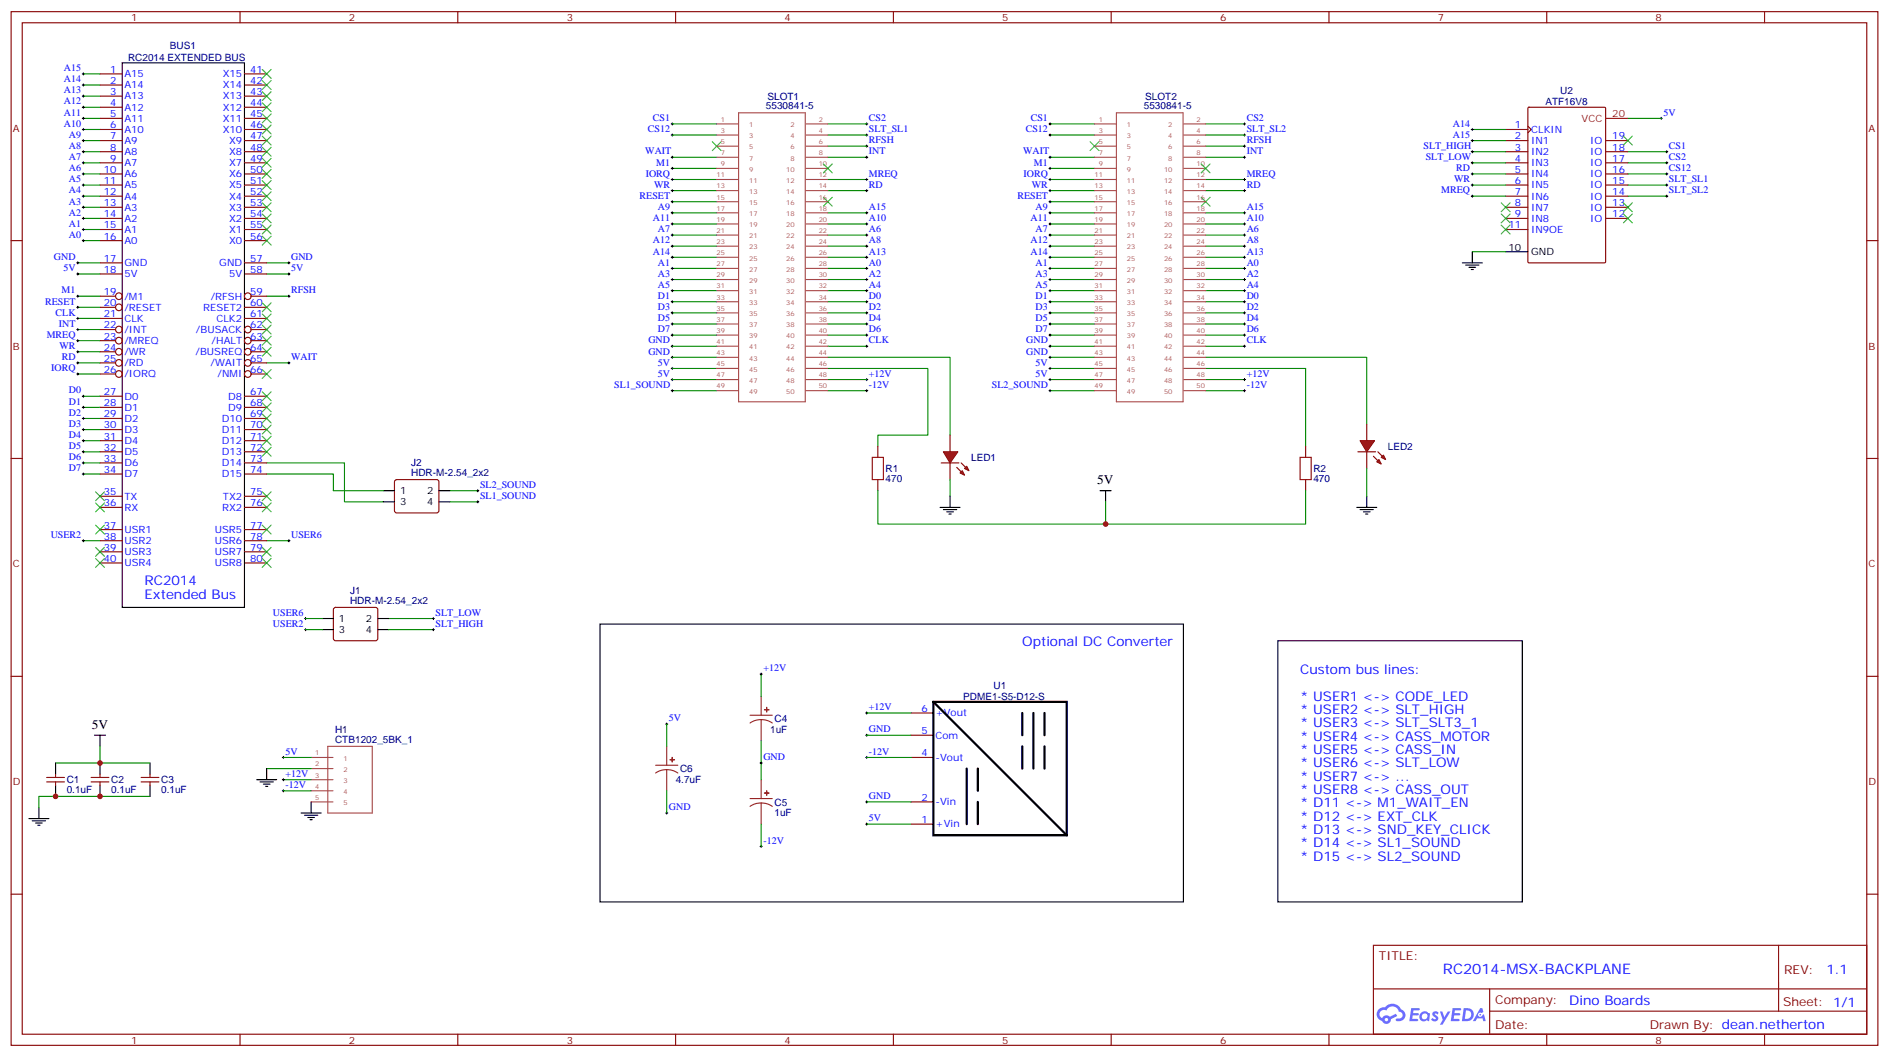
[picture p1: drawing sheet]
<svg xmlns="http://www.w3.org/2000/svg" width="600mm" height="335mm" viewBox="0 0 600 335" stroke-linecap="round" stroke-linejoin="round" font-family="sans-serif">
<g fill="none" stroke="#870000" stroke-width=".35">
<path d="M3.5 3.7h592.7v328.1h-592.7zM7.1 7.2h585.6v321.1h-585.6zM76.2 3.7v3.5M145.3 3.7v3.5M214.5 3.7v3.5M283.6 3.7v3.5M352.8 3.7v3.5M421.9 3.7v3.5M491.1 3.7v3.5M560.2 3.7v3.5M3.5 76.4h3.6M592.7 76.4h3.5"/>
<path d="M3.5 145.5h3.6M592.7 145.5h3.5M3.5 214.7h3.6M592.7 214.7h3.5M3.5 283.8h3.6M592.7 283.8h3.5M436 300h156.7v28.3h-156.7zM436.1 313.9h156.4M472.9 313.9v14.1M564.7 300.1v20.8M76.2 328.3v3.5M145.3 328.3v3.5"/>
<path d="M214.5 328.3v3.5M283.6 328.3v3.5M352.8 328.3v3.5M421.9 328.3v3.5M472.9 320.9h119.6M491.1 328.3v3.5M560.2 328.3v3.5"/>
</g>
<g fill="#5487ff">
<path d="M455 321.2a1.22 1.22 0 0 1 1.7 .3l-.3 .6a.47 .47 0 0 0-.4-.4 .47 .47 0 0 0-.5 .1l.2 .3a1.14 1.14 0 0 1 .7 1.7 1.14 1.14 0 0 1-1.9 0l-.2-.2 .5-.5 .7 .4a.29 .29 0 0 0 .4-.3 .29 .29 0 0 0-.3-.3 1.04 1.04 0 0 1-.6-1.7z"/>
<path d="M448 320h2.4l.3 .1-.1 .6h-1.8l-.2 .9h1.6l.3 .3-.4 .4h-1.6l-.1 1.1h1.7l.2 .4-.2 .3h-2.7z"/>
<path d="M461.2 320l2.7 .2-.2 .5h-1.8l-.1 .9h1.5l.3 .3-.4 .4h-1.5l-.2 1.1h1.7l.2 .4-.2 .3h-2.6z"/>
<path d="M469.9 320h.7l.3 1.2-.6 .3a.69 .69 0 0 0-1 .3 .69 .69 0 0 0 .5 1 .69 .69 0 0 0 .8-.6l.5-.3 .6 2.2h-.8l-.2-.9h-1.7l-.5 .9h-.9z"/>
<path d="M457.1 321h.8l.6 1.9 1.1-1.9h.9l-2.5 4.2h-.9l.9-1.5z"/>
<path d="M464.7 320l-.6 4.1h1.4a2.11 2.11 0 0 0 2.4-2.1 2.11 2.11 0 0 0-2.5-2zM465.4 320.7a1.43 1.43 0 0 1 1.7 1.6 1.43 1.43 0 0 1-2.1 1.1z"/>
<path d="M451 321.6a1.54 1.54 0 0 0-.1 2.1 1.54 1.54 0 0 0 2.2 .2l.6 .2 .3-2.3-.6-.3a1.49 1.49 0 0 0-2.4 .1zM451.3 322.6a.95 .95 0 0 1 1.9 0 .95 .95 0 0 1-1.9 0z"/>
<path d="M437.7 320.3a2.18 2.18 0 0 0 1.1 3.8 1.44 1.44 0 0 0 1.6 .9 1.44 1.44 0 0 0 1.2-1.5l2-1-.4-.7-2 .9a1.47 1.47 0 0 0-2.4 .5 1.39 1.39 0 0 1-.6-2 1.39 1.39 0 0 1 2-.5 2.12 2.12 0 0 1 2.1-1.3 2.12 2.12 0 0 1 1.9 1.7 1.14 1.14 0 0 1 1.1 1.5 1.14 1.14 0 0 1-1.7 .7 .43 .43 0 0 0-.5 .3 .43 .43 0 0 0 .4 .5 1.98 1.98 0 0 0 2.6-1.2 1.98 1.98 0 0 0-1.3-2.5 3.1 3.1 0 0 0-5.2-.7l-.9 .1zM439.6 323.6a.55 .55 0 0 1 1.1 0 .55 .55 0 0 1-1.1 0z"/>
<circle cx="470" cy="322.1" r=".26"/>
</g>
<g fill="none" stroke="#008700" stroke-width=".35">
<path d="M26.5 37.6h5.2M26.5 34h5.2M26.5 30.5h5.2M26.5 27h5.2M26.5 23.5h5.2M213.4 39.3h14.1M262.8 39.3h12.4M333.4 39.3h14.1M382.8 39.3h12.3M516.8 37.6h10.6M26.5 58.7h5.2M26.5 55.2h5.2"/>
<path d="M26.5 51.7h5.2M26.5 48.2h5.2M26.5 44.6h5.2M26.5 41.1h5.2M213.4 57h14.1M213.4 53.4h14.1M213.4 49.9h14.1M213.4 42.9h14.1M262.8 57h12.4M262.8 49.9h12.4M262.8 42.9h12.4M262.8 46.4h12.4"/>
<path d="M333.4 57h14.1M333.4 53.4h14.1M333.4 49.9h14.1M333.4 42.9h14.1M382.8 57h12.3M382.8 49.9h12.3M382.8 42.9h12.3M382.8 46.4h12.3M467.4 58.7h10.6M467.4 55.2h10.6M467.4 51.7h10.6M467.4 44.6h10.6"/>
<path d="M516.8 58.7h12.4M516.8 55.2h12.4M516.8 51.7h12.4M516.8 48.2h12.4M26.5 76.4h5.2M26.5 72.8h5.2M26.5 69.3h5.2M26.5 65.8h5.2M26.5 62.3h5.2M213.4 78.1h14.1M213.4 74.6h14.1M213.4 71.1h14.1"/>
<path d="M213.4 67.6h14.1M213.4 64h14.1M213.4 60.5h14.1M262.8 78.1h12.4M262.8 74.6h12.4M262.8 71.1h12.4M262.8 67.6h12.4M262.8 60.5h12.4M333.4 78.1h14.1M333.4 74.6h14.1M333.4 71.1h14.1M333.4 67.6h14.1"/>
<path d="M333.4 64h14.1M333.4 60.5h14.1M382.8 78.1h12.3M382.8 74.6h12.3M382.8 71.1h12.3M382.8 67.6h12.3M382.8 60.5h12.3M467.4 62.3h10.6M467.4 79.9h10.6M516.8 62.3h12.4M24.7 94h7M24.7 87h7"/>
<path d="M24.7 83.4h7M24.7 97.5h7M84.7 94h7M84.7 87h7M84.7 83.4h7M213.4 99.3h14.1M213.4 95.8h14.1M213.4 92.3h14.1M213.4 88.7h14.1M213.4 85.2h14.1M213.4 81.7h14.1M262.8 99.3h12.4"/>
<path d="M262.8 95.8h12.4M262.8 92.3h12.4M262.8 88.7h12.4M262.8 85.2h12.4M262.8 81.7h12.4M333.4 99.3h14.1M333.4 95.8h14.1M333.4 92.3h14.1M333.4 88.7h14.1M333.4 85.2h14.1M333.4 81.7h14.1M382.8 99.3h12.3"/>
<path d="M382.8 95.8h12.3M382.8 92.3h12.3M382.8 88.7h12.3M382.8 85.2h12.3M382.8 81.7h12.3M24.7 115.2h7M24.7 118.7h7M24.7 111.7h7M24.7 108.1h7M24.7 104.6h7M24.7 101.1h7M84.7 115.2h7"/>
<path d="M213.4 113.4h14.1M213.4 116.9h14.1M213.4 109.9h14.1M213.4 106.4h14.1M213.4 102.8h14.1M262.8 113.4h38.8v24.7M262.8 116.9h31.8v21.2h-15.9v3.5M262.8 109.9h12.4M262.8 106.4h12.4M262.8 102.8h12.4M333.4 113.4h14.1M333.4 116.9h14.1"/>
<path d="M333.4 109.9h14.1M333.4 106.4h14.1M333.4 102.8h14.1M382.8 116.9h31.7v24.7M382.8 113.4h51.1v21.2M382.8 109.9h12.3M382.8 106.4h12.3M382.8 102.8h12.3M26.5 139.9h5.2M26.5 136.3h5.2M26.5 132.8h5.2M26.5 129.3h5.2"/>
<path d="M26.5 125.8h5.2M213.4 124h14.1M213.4 120.5h14.1M262.8 124h12.4M262.8 120.5h12.4M333.4 124h14.1M333.4 120.5h14.1M382.8 124h12.3M382.8 120.5h12.3M26.5 150.5h5.2M26.5 146.9h5.2M26.5 143.4h5.2"/>
<path d="M84.7 150.5h21.1v5.3M84.7 146.9h24.7v12.4h12.3M26.5 171.6h5.2M84.7 171.6h7M31.7 236.9v5.3h-14.1M275.2 233.4h14.1M275.2 226.3h14.1M31.7 242.2h15.9M47.6 252.8h-35.3v3.5M84.7 243.9h14.1M90 240.4h8.8M90 247.5h8.8"/>
<path d="M90 251h8.8M275.2 240.4h14.1M275.2 254.5h14.1M275.2 261.6h14.1"/>
</g>
<g fill="none" stroke="#000" stroke-width=".32">
<path d="M26.1 23.5h.7M26.1 27h.7M26.1 30.5h.7M26.1 34h.7M26.1 37.6h.7M26.5 23.1v.7M26.5 26.6v.7M26.5 30.2v.7M26.5 33.7v.7M26.5 37.2v.7M213.1 39.3h.7M213.4 39v.7"/>
<path d="M274.8 39.3h.7M275.2 39v.7M333 39.3h.7M333.4 39v.7M394.8 39.3h.7M395.1 39v.7M527 37.6h.8M527.4 37.2v.7M26.1 41.1h.7M26.1 44.6h.7M26.1 48.2h.7M26.1 51.7h.7"/>
<path d="M26.1 55.2h.7M26.1 58.7h.7M26.5 40.7v.8M26.5 44.3v.7M26.5 47.8v.7M26.5 51.3v.7M26.5 54.9v.7M26.5 58.4v.7M213.1 42.9h.7M213.1 57h.7M213.1 53.4h.7M213.1 49.9h.7"/>
<path d="M213.4 42.5v.7M213.4 49.6v.7M213.4 53.1v.7M213.4 56.6v.7M274.8 42.9h.7M274.8 46.4h.7M274.8 57h.7M274.8 49.9h.7M275.2 42.5v.7M275.2 46v.7M275.2 49.6v.7M275.2 56.6v.7"/>
<path d="M333 42.9h.7M333 57h.7M333 53.4h.7M333 49.9h.7M333.4 42.5v.7M333.4 49.6v.7M333.4 53.1v.7M333.4 56.6v.7M394.8 42.9h.7M394.8 46.4h.7M394.8 57h.7M394.8 49.9h.7"/>
<path d="M395.1 42.5v.7M395.1 46v.7M395.1 49.6v.7M395.1 56.6v.7M26.1 62.3h.7M26.1 65.8h.7M26.1 69.3h.7M26.1 72.8h.7M26.1 76.4h.7M26.5 61.9v.7M26.5 65.4v.7M26.5 69v.7"/>
<path d="M26.5 72.5v.7M26.5 76v.7M213.1 78.1h.7M213.1 74.6h.7M213.1 71.1h.7M213.1 67.6h.7M213.1 60.5h.7M213.1 64h.7M213.4 60.1v.8M213.4 63.7v.7M213.4 67.2v.7M213.4 70.7v.7"/>
<path d="M213.4 74.3v.7M213.4 77.8v.7M274.8 78.1h.7M274.8 74.6h.7M274.8 71.1h.7M274.8 67.6h.7M274.8 60.5h.7M275.2 60.1v.8M275.2 67.2v.7M275.2 70.7v.7M275.2 74.3v.7M275.2 77.8v.7"/>
<path d="M333 78.1h.7M333 74.6h.7M333 71.1h.7M333 67.6h.7M333 60.5h.7M333 64h.7M333.4 60.1v.8M333.4 63.7v.7M333.4 67.2v.7M333.4 70.7v.7M333.4 74.3v.7M333.4 77.8v.7"/>
<path d="M394.8 78.1h.7M394.8 74.6h.7M394.8 71.1h.7M394.8 67.6h.7M394.8 60.5h.7M395.1 60.1v.8M395.1 67.2v.7M395.1 70.7v.7M395.1 74.3v.7M395.1 77.8v.7M24.3 94h.7M24.3 87h.7"/>
<path d="M24.3 83.4h.7M24.3 97.5h.7M24.7 83.1v.7M24.7 86.6v.7M24.7 93.7v.7M24.7 97.2v.7M91.4 94h.7M91.4 87h.7M91.4 83.4h.7M91.7 83.1v.7M91.7 86.6v.7M91.7 93.7v.7"/>
<path d="M213.1 99.3h.7M213.1 95.8h.7M213.1 92.3h.7M213.1 88.7h.7M213.1 85.2h.7M213.1 81.7h.7M213.4 81.3v.7M213.4 84.8v.7M213.4 88.4v.7M213.4 91.9v.7M213.4 95.4v.7M213.4 99v.7"/>
<path d="M274.8 99.3h.7M274.8 95.8h.7M274.8 92.3h.7M274.8 88.7h.7M274.8 85.2h.7M274.8 81.7h.7M275.2 81.3v.7M275.2 84.8v.7M275.2 88.4v.7M275.2 91.9v.7M275.2 95.4v.7M275.2 99v.7"/>
<path d="M333 99.3h.7M333 95.8h.7M333 92.3h.7M333 88.7h.7M333 85.2h.7M333 81.7h.7M333.4 81.3v.7M333.4 84.8v.7M333.4 88.4v.7M333.4 91.9v.7M333.4 95.4v.7M333.4 99v.7"/>
<path d="M394.8 99.3h.7M394.8 95.8h.7M394.8 92.3h.7M394.8 88.7h.7M394.8 85.2h.7M394.8 81.7h.7M395.1 81.3v.7M395.1 84.8v.7M395.1 88.4v.7M395.1 91.9v.7M395.1 95.4v.7M395.1 99v.7"/>
<path d="M24.3 115.2h.7M24.3 118.7h.7M24.3 111.7h.7M24.3 108.1h.7M24.3 104.6h.7M24.3 101.1h.7M24.7 100.7v.7M24.7 104.2v.8M24.7 107.8v.7M24.7 111.3v.7M24.7 114.8v.7M24.7 118.4v.7"/>
<path d="M91.4 115.2h.7M91.7 114.8v.7M213.1 109.9h.7M213.1 116.9h.7M213.1 113.4h.7M213.1 106.4h.7M213.1 102.8h.7M213.4 102.5v.7M213.4 106v.7M213.4 109.5v.7M213.4 113.1v.7M213.4 116.6v.7"/>
<path d="M274.8 109.9h.7M274.8 106.4h.7M274.8 102.8h.7M275.2 102.5v.7M275.2 106v.7M275.2 109.5v.7M333 109.9h.7M333 116.9h.7M333 113.4h.7M333 106.4h.7M333 102.8h.7M333.4 102.5v.7"/>
<path d="M333.4 106v.7M333.4 109.5v.7M333.4 113.1v.7M333.4 116.6v.7M394.8 109.9h.7M394.8 106.4h.7M394.8 102.8h.7M395.1 102.5v.7M395.1 106v.7M395.1 109.5v.7M26.1 139.9h.7M26.1 136.3h.7"/>
<path d="M26.1 132.8h.7M26.1 129.3h.7M26.1 125.8h.7M26.5 125.4v.7M26.5 128.9v.7M26.5 132.5v.7M26.5 136v.7M26.5 139.5v.7M213.1 120.5h.7M213.4 120.1v.7M274.8 120.5h.7M275.2 120.1v.7"/>
<path d="M333 120.5h.7M333.4 120.1v.7M394.8 120.5h.7M395.1 120.1v.7M26.1 150.5h.7M26.1 146.9h.7M26.1 143.4h.7M26.5 143.1v.7M26.5 146.6v.7M26.5 150.1v.7M26.1 171.6h.7M26.5 171.3v.7"/>
<path d="M91.4 171.6h.7M91.7 171.3v.7M274.8 233.4h.7M274.8 226.3h.7M275.2 226v.7M275.2 233v.7M89.6 240.4h.7M89.6 251h.7M89.6 247.5h.7M90 240.1v.7M90 247.1v.7M90 250.6v.8"/>
<path d="M274.8 240.4h.7M274.8 254.5h.7M275.2 240.1v.7M275.2 254.2v.7M274.8 261.6h.7M275.2 261.2v.7"/>
</g>
<g fill="none" stroke="#000" stroke-width=".35">
<path d="M38.8 19.9h38.8v172.9h-38.8zM467.4 79.9v3.5M478 79.9h7.1M464.3 83.4h6.3M465.3 84.1h4.2M466.4 84.8h2.1M467.1 85.5h.7M405.7 203.4h77.6v82.9h-77.6zM30 233.4h3.5M31.7 233.4v3.5M9.2 259.8h6.3M12.3 256.3v3.5"/>
<path d="M17.6 242.2v3.5M17.6 249.2v3.6M31.7 242.2v3.5M31.7 249.2v3.6M47.6 242.2v3.5M47.6 249.2v3.6M81.5 247.5h6.3M82.5 248.2h4.3M83.6 248.9h2.1M84.3 249.6h.7M84.7 243.9v3.6M95.6 258.1h6.4"/>
<path d="M96.7 258.8h4.2M97.7 259.5h2.1M98.8 254.5v3.6M10.2 260.5h4.3M11.3 261.2h2.1M12 261.9h.7M98.4 260.2h.7"/>
</g>
<g fill="none" stroke="#3c3" stroke-width=".35">
<path d="M83.3 39.7l2.8 2.8M83.3 36.2l2.8 2.8M83.3 32.6l2.8 2.9M83.3 29.1l2.8 2.8M83.3 25.6l2.8 2.8M83.3 22l2.8 2.9M86.1 39.7l-2.8 2.8M86.1 36.2l-2.8 2.8M86.1 32.6l-2.8 2.9M86.1 29.1l-2.8 2.8M86.1 25.6l-2.8 2.8M86.1 22l-2.8 2.9"/>
<path d="M83.3 57.3l2.8 2.8M83.3 53.8l2.8 2.8M83.3 50.3l2.8 2.8M83.3 46.7l2.8 2.9M83.3 43.2l2.8 2.8M86.1 57.3l-2.8 2.8M86.1 53.8l-2.8 2.8M86.1 50.3l-2.8 2.8M86.1 46.7l-2.8 2.9M86.1 43.2l-2.8 2.8M226.1 45l2.9 2.8M229 45l-2.9 2.8"/>
<path d="M346.1 45l2.8 2.8M348.9 45l-2.8 2.8M83.3 75l2.8 2.8M83.3 71.4l2.8 2.9M83.3 67.9l2.8 2.8M83.3 64.4l2.8 2.8M83.3 60.9l2.8 2.8M86.1 75l-2.8 2.8M86.1 71.4l-2.8 2.9M86.1 67.9l-2.8 2.8M86.1 64.4l-2.8 2.8M86.1 60.9l-2.8 2.8"/>
<path d="M261.4 62.6l2.8 2.8M264.2 62.6l-2.8 2.8M381.4 62.6l2.8 2.8M384.2 62.6l-2.8 2.8M83.3 99.7l2.8 2.8M83.3 96.1l2.8 2.9M86.1 99.7l-2.8 2.8M86.1 96.1l-2.8 2.9M83.3 110.2l2.8 2.9M83.3 103.2l2.8 2.8M83.3 106.7l2.8 2.8M83.3 117.3l2.8 2.8"/>
<path d="M86.1 103.2l-2.8 2.8M86.1 110.2l-2.8 2.9M86.1 106.7l-2.8 2.8M86.1 117.3l-2.8 2.8M83.3 138.5l2.8 2.8M83.3 134.9l2.8 2.9M83.3 131.4l2.8 2.8M83.3 127.9l2.8 2.8M83.3 124.4l2.8 2.8M86.1 138.5l-2.8 2.8M86.1 134.9l-2.8 2.9M86.1 131.4l-2.8 2.8"/>
<path d="M86.1 127.9l-2.8 2.8M86.1 124.4l-2.8 2.8M30.3 159.6l2.9 2.9M30.3 156.1l2.9 2.8M33.2 159.6l-2.9 2.9M33.2 156.1l-2.9 2.8M83.3 156.1l2.8 2.8M83.3 159.6l2.8 2.9M83.3 142l2.8 2.8M86.1 156.1l-2.8 2.8M86.1 159.6l-2.8 2.9M86.1 142l-2.8 2.8"/>
<path d="M30.3 166.7l2.9 2.8M30.3 173.7l2.9 2.9M30.3 177.3l2.9 2.8M33.2 166.7l-2.9 2.8M33.2 173.7l-2.9 2.9M33.2 177.3l-2.9 2.8M83.3 177.3l2.8 2.8M83.3 173.7l2.8 2.9M83.3 166.7l2.8 2.8M86.1 177.3l-2.8 2.8M86.1 173.7l-2.8 2.9M86.1 166.7l-2.8 2.8"/>
</g>
<g fill="none" stroke="#870000" stroke-width=".35">
<path d="M31.7 23.5h7.1M31.7 27h7.1M31.7 30.5h7.1M31.7 34h7.1M31.7 37.6h7.1M77.6 23.5h7.1M77.6 27h7.1M77.6 30.5h7.1M77.6 34h7.1M77.6 37.6h7.1M485.1 34.2l.3-.2h24l.3 .2 .1 48.9-.2 .3h-24.2l-.3-.2zM31.7 41.1h7.1"/>
<path d="M31.7 44.6h7.1M31.7 48.2h7.1M31.7 51.7h7.1M31.7 55.2h7.1M31.7 58.7h7.1M77.6 41.1h7.1M77.6 44.6h7.1M77.6 48.2h7.1M77.6 51.7h7.1M77.6 55.2h7.1M77.6 58.7h7.1M478 41.1h7.1"/>
<path d="M478 44.6h7.1M478 48.2h7.1M478 51.7h7.1M478 55.2h7.1M478 58.7h7.1M485.1 40l1 1.1-1 1.1M509.8 44.6h7M509.8 48.2h7M509.8 51.7h7M509.8 55.2h7M509.8 58.7h7M31.7 62.3h7.1"/>
<path d="M31.7 65.8h7.1M31.7 69.3h7.1M31.7 72.8h7.1M31.7 76.4h7.1M77.6 62.3h7.1M77.6 65.8h7.1M77.6 69.3h7.1M77.6 72.8h7.1M77.6 76.4h7.1M478 62.3h7.1M478 65.8h7.1M478 69.3h7.1"/>
<path d="M478 72.8h7.1M509.8 62.3h7M509.8 65.8h7M509.8 69.3h7M31.7 83.4h7.1M31.7 87h7.1M31.7 94h5M31.7 97.5h5M77.6 83.4h7.1M77.6 87h7.1M77.6 97.5h7.1M79.7 94h5"/>
<path d="M31.7 101.1h7.1M31.7 104.6h5M31.7 108.1h5M31.7 111.7h5M31.7 115.2h5M31.7 118.7h5M77.6 101.1h7.1M79.7 104.6h5M79.7 108.1h5M79.7 111.7h5M79.7 115.2h5M79.7 118.7h5"/>
<path d="M31.7 125.8h7.1M31.7 129.3h7.1M31.7 132.8h7.1M31.7 136.3h7.1M31.7 139.9h7.1M77.6 125.8h7.1M77.6 129.3h7.1M77.6 132.8h7.1M77.6 136.3h7.1M77.6 139.9h7.1M31.7 143.4h7.1M31.7 146.9h7.1"/>
<path d="M31.7 150.5h7.1M31.7 157.5h7.1M77.6 143.4h7.1M77.6 146.9h7.1M77.6 150.5h7.1M77.6 157.5h7.1M414.5 141.6v3.6M414.5 152.2v3.6M31.7 161h7.1M31.7 168.1h7.1M31.7 171.6h7.1M31.7 175.2h7.1"/>
<path d="M31.7 178.7h7.1M77.6 161h7.1M77.6 168.1h7.1M77.6 171.6h7.1M77.6 175.2h7.1M77.6 178.7h7.1M289.3 233.4h7M289.3 226.3h7M14.8 248.2h5.7M14.8 246.8h5.7M17.6 245.7v1.1M17.6 248.2v1"/>
<path d="M28.9 248.2h5.7M28.9 246.8h5.7M31.7 245.7v1.1M31.7 248.2v1M44.8 248.2h5.6M44.8 246.8h5.6M47.6 245.7v1.1M47.6 248.2v1M289.3 254.5h7M289.3 240.4h7M289.3 261.6h7"/>
<circle cx="37.7" cy="97.5" r="1.06"/>
<circle cx="37.7" cy="94" r="1.06"/>
<circle cx="78.7" cy="94" r="1.06"/>
<circle cx="37.7" cy="104.6" r="1.06"/>
<circle cx="37.7" cy="108.1" r="1.06"/>
<circle cx="37.7" cy="115.2" r="1.06"/>
<circle cx="37.7" cy="118.7" r="1.06"/>
<circle cx="37.7" cy="111.7" r="1.06"/>
<circle cx="78.7" cy="108.1" r="1.06"/>
<circle cx="78.7" cy="115.2" r="1.06"/>
<circle cx="78.7" cy="111.7" r="1.06"/>
<circle cx="78.7" cy="104.6" r="1.06"/>
<circle cx="78.7" cy="118.7" r="1.06"/>
</g>
<path d="M509.8 37.6h7" fill="none" stroke="#f00" stroke-width=".35"/>
<g fill="none" stroke="#a64a4a" stroke-width=".35">
<path d="M227.5 39.3h7M234.5 35.8h21.2v91.7h-21.2zM255.9 39.3h6.9M347.5 39.3h6.9M354.4 35.8h21.2v91.7h-21.2zM375.8 39.3h7M227.5 42.9h7M227.5 46.4h7M227.5 49.9h7M227.5 53.4h7M227.5 57h7M255.9 42.9h6.9"/>
<path d="M255.9 46.4h6.9M255.9 49.9h6.9M255.9 53.4h6.9M255.9 57h6.9M347.5 42.9h6.9M347.5 46.4h6.9M347.5 49.9h6.9M347.5 53.4h6.9M347.5 57h6.9M375.8 42.9h7M375.8 46.4h7M375.8 49.9h7"/>
<path d="M375.8 53.4h7M375.8 57h7M227.5 60.5h7M227.5 64h7M227.5 67.6h7M227.5 71.1h7M227.5 74.6h7M227.5 78.1h7M255.9 60.5h6.9M255.9 64h6.9M255.9 67.6h6.9M255.9 71.1h6.9"/>
<path d="M255.9 74.6h6.9M255.9 78.1h6.9M347.5 60.5h6.9M347.5 64h6.9M347.5 67.6h6.9M347.5 71.1h6.9M347.5 74.6h6.9M347.5 78.1h6.9M375.8 60.5h7M375.8 64h7M375.8 67.6h7M375.8 71.1h7"/>
<path d="M375.8 74.6h7M375.8 78.1h7M227.5 81.7h7M227.5 85.2h7M227.5 88.7h7M227.5 92.3h7M227.5 95.8h7M227.5 99.3h7M255.9 81.7h6.9M255.9 85.2h6.9M255.9 88.7h6.9M255.9 92.3h6.9"/>
<path d="M255.9 95.8h6.9M255.9 99.3h6.9M347.5 81.7h6.9M347.5 85.2h6.9M347.5 88.7h6.9M347.5 92.3h6.9M347.5 95.8h6.9M347.5 99.3h6.9M375.8 81.7h7M375.8 85.2h7M375.8 88.7h7M375.8 92.3h7"/>
<path d="M375.8 95.8h7M375.8 99.3h7M227.5 102.8h7M227.5 106.4h7M227.5 109.9h7M227.5 113.4h7M227.5 116.9h7M255.9 102.8h6.9M255.9 106.4h6.9M255.9 109.9h6.9M255.9 113.4h6.9M255.9 116.9h6.9"/>
<path d="M347.5 102.8h6.9M347.5 106.4h6.9M347.5 109.9h6.9M347.5 113.4h6.9M347.5 116.9h6.9M375.8 102.8h7M375.8 106.4h7M375.8 109.9h7M375.8 113.4h7M375.8 116.9h7M227.5 120.5h7M227.5 124h7"/>
<path d="M255.9 120.5h6.9M255.9 124h6.9M347.5 120.5h6.9M347.5 124h6.9M375.8 120.5h7M375.8 124h7M104.1 236.9h14.1v21.2h-14.1zM98.8 240.4h6.9M98.8 243.9h6.9M98.8 247.5h6.9M98.8 251h6.9M98.8 254.5h6.9"/>
</g>
<path d="M296.3 222.8h42.4v42.3h-42.4zM296.3 222.8l42.4 42.3M324.6 226.3v7.1M324.6 236.9v7M328.1 226.3v17.6M331.6 226.3v7.1M331.6 236.9v7M306.9 243.9v17.7M310.4 243.9v7.1M310.4 254.5v7.1" fill="none" stroke="#000" stroke-width=".71"/>
<path d="M412.7 145.2h3.6v7h-3.6z" fill="none" stroke="#a10000" stroke-width=".35"/>
<g fill="#f00" stroke="#870000" stroke-width=".35">
<path d="M299.5 143.4h4.6l-2.5 3.5z"/>
<path d="M298.8 146.9h5.6z"/>
</g>
<g fill="#870000" stroke="#870000" stroke-width=".35">
<path d="M305.2 146.9l1.4 1.4z"/>
<path d="M303.7 148.3l1.5 1.5z"/>
</g>
<g fill="#f00" stroke="#870000" stroke-width=".35">
<path d="M306.9 148l.7 1.4-1.4-.7z"/>
<path d="M304.8 150.1l.7-.7 .7 1.4z"/>
</g>
<path d="M301.6 138.1v5.3M301.6 146.9v5.3" fill="none" stroke="#870000" stroke-width=".35"/>
<g fill="#f00" stroke="#870000" stroke-width=".35">
<path d="M431.8 139.9h4.6l-2.5 3.5z"/>
<path d="M431.1 143.4h5.6z"/>
</g>
<g fill="#870000" stroke="#870000" stroke-width=".35">
<path d="M437.4 143.4l1.5 1.4z"/>
<path d="M436 144.8l1.4 1.4z"/>
</g>
<g fill="#f00" stroke="#870000" stroke-width=".35">
<path d="M438.5 145.2l.7-.7 .7 1.4z"/>
<path d="M437.1 146.6l.7-.7 .7 1.4z"/>
</g>
<path d="M433.9 134.6v5.3M125.5 152.4l.4-.2h12.7l.5 .2 .2 .5v9.5l-.7 .4-12.9-.1-.5-.6v-9.2zM278.7 141.6v3.6M278.7 152.2v3.6M433.9 143.4v5.3M106.1 193l.4-.2h12.7l.5 .2 .2 .5v9.4l-.7 .5-12.9-.1-.5-.6v-9.2z" fill="none" stroke="#870000" stroke-width=".35"/>
<path d="M276.9 145.2h3.6v7h-3.6z" fill="none" stroke="#a10000" stroke-width=".35"/>
<g fill="none" stroke="#008700" stroke-width=".35">
<path d="M467.4 41.1h10.6M467.4 48.2h10.6M105.8 155.8h15.9M142.9 159.3h8.8M142.9 155.8h8.8M278.7 155.8v10.5h135.8v-10.5M301.6 152.2v5.3M351 159.3v7M433.9 148.7v8.8M97 196.3h5.3M97 199.8h5.3M123.5 196.3h14.1"/>
<path d="M123.5 199.8h14.1M241.7 214v7M211.7 229.8v7.1M241.7 235.1v12.4M211.7 251v7.1M241.7 261.6v7"/>
</g>
<g fill="none" stroke="#000" stroke-width=".35">
<path d="M121.7 155.8h3.5M121.7 159.3h3.5M139.3 155.8h3.6M139.3 159.3h3.6M301.6 157.5v3.5M349.2 155.8h3.6M351 155.8v3.5M433.9 157.5v3.5M298.4 161h6.4M299.5 161.7h4.2M300.6 162.5h2.1M301.3 163.2h.7"/>
<path d="M430.7 161h6.4M431.8 161.7h4.2M432.9 162.5h2.1M433.6 163.2h.7M102.3 196.3h3.5M102.3 199.8h3.5M119.9 196.3h3.6M119.9 199.8h3.6M190.5 198.1h185.2v88.2h-185.2z"/>
</g>
<g fill="none" stroke="#000" stroke-width=".32">
<path d="M467.1 41.1h.7M467.1 44.6h.7M467.1 48.2h.7M467.1 51.7h.7M467.1 55.2h.7M467.1 58.7h.7M467.4 40.7v.8M467.4 44.3v.7M467.4 47.8v.7M467.4 51.3v.7M467.4 54.9v.7M467.4 58.4v.7"/>
<path d="M528.8 48.2h.7M528.8 51.7h.7M528.8 55.2h.7M528.8 58.7h.7M529.2 47.8v.7M529.2 51.3v.7M529.2 54.9v.7M529.2 58.4v.7M467.1 62.3h.7M467.4 61.9v.7M528.8 62.3h.7M529.2 61.9v.7"/>
<path d="M213.1 124h.7M213.4 123.6v.8M274.8 124h.7M275.2 123.6v.8M333 124h.7M333.4 123.6v.8M394.8 124h.7M395.1 123.6v.8M151.3 159.3h.7M151.3 155.8h.7M151.7 155.4v.7M151.7 158.9v.7"/>
<path d="M96.7 199.8h.7M96.7 196.3h.7M97 196v.7M97 199.5v.7M137.2 199.8h.7M137.2 196.3h.7M137.6 196v.7M137.6 199.5v.7M241.3 214h.7M241.7 213.6v.7M211.3 229.8h.7M211.7 229.5v.7"/>
<path d="M211.3 258.1h.7M211.7 257.7v.7M241.3 242.2h.7M241.7 241.8v.7M241.3 268.6h.7M241.7 268.3v.7"/>
</g>
<g fill="none" stroke="#8c2424" stroke-width=".35">
<path d="M211.7 236.9v6M238.1 227h7.1M241.7 228.4l-1.9 .3-1.7 .8M241.7 228.4l1.8 .3 1.7 .8M241.7 221v6M241.7 228.4v6.7M208.1 242.9h7.1M211.7 244.3l-1.9 .2-1.7 .9M211.7 244.3l1.8 .2 1.7 .9M211.7 244.3v6.7M238.1 253.5h7.1M241.7 254.9l-1.9 .2-1.7 .8"/>
<path d="M241.7 254.9l1.8 .2 1.7 .8M241.7 247.5v6M241.7 254.9v6.7"/>
</g>
<g fill="#8c2424" stroke="#8c2424" stroke-width=".35">
<path d="M242.7 225.2l1.4 .1z"/>
<path d="M243.4 224.5v1.5z"/>
<path d="M242.7 251.7h1.4z"/>
<path d="M243.4 251v1.4z"/>
<path d="M212.7 241.1l1.4 .1z"/>
<path d="M213.4 240.4v1.4z"/>
</g>
<g fill="none" stroke="#3c3" stroke-width=".35">
<path d="M261.4 52l2.8 2.9M264.2 52l-2.8 2.9M381.4 52l2.8 2.9M384.2 52l-2.8 2.9M515.4 43.2l2.8 2.8M518.2 43.2l-2.8 2.8M476.6 71.4l2.8 2.9M476.6 64.4l2.8 2.8M476.6 67.9l2.8 2.8M479.4 71.4l-2.8 2.9M479.4 64.4l-2.8 2.8M479.4 67.9l-2.8 2.8"/>
<path d="M515.4 67.9l2.8 2.8M515.4 64.4l2.8 2.8M518.2 67.9l-2.8 2.8M518.2 64.4l-2.8 2.8"/>
</g>
<g fill="#c00">
<circle cx="17.6" cy="252.8" r=".88"/>
<circle cx="31.8" cy="252.8" r=".88"/>
<circle cx="31.8" cy="242.2" r=".88"/>
<circle cx="351" cy="166.3" r=".88"/>
</g>
<text font-size="4.6" fill="#00f" x="458.1" y="309.1">RC2014-MSX-BACKPLANE</text>
<g font-size="4.2">
<text x="348.4" y="153.6">5V</text>
<text x="29.1" y="231.2">5V</text>
</g>
<g font-size="4.2" fill="#00f">
<text x="45.9" y="185.7">RC2014</text>
<text x="45.9" y="190">Extended Bus</text>
<text x="324.6" y="205.1">Optional DC Converter</text>
<text x="412.7" y="214">Custom bus lines:</text>
<text x="412.7" y="222.4">* USER1 &lt;-&gt; CODE_LED</text>
<text x="412.7" y="226.7">* USER2 &lt;-&gt; SLT_HIGH</text>
<text x="412.7" y="230.9">* USER3 &lt;-&gt; SLT_SLT3_1</text>
<text x="412.7" y="235.1">* USER4 &lt;-&gt; CASS_MOTOR</text>
<text x="412.7" y="239.4">* USER5 &lt;-&gt; CASS_IN</text>
<text x="412.7" y="243.6">* USER6 &lt;-&gt; SLT_LOW</text>
<text x="412.7" y="247.8">* USER7 &lt;-&gt; ...</text>
<text x="412.7" y="252.1">* USER8 &lt;-&gt; CASS_OUT</text>
<text x="412.7" y="256.3">* D11 &lt;-&gt; M1_WAIT_EN</text>
<text x="412.7" y="260.5">* D12 &lt;-&gt; EXT_CLK</text>
<text x="412.7" y="264.8">* D13 &lt;-&gt; SND_KEY_CLICK</text>
<text x="412.7" y="269">* D14 &lt;-&gt; SL1_SOUND</text>
<text x="412.7" y="273.2">* D15 &lt;-&gt; SL2_SOUND</text>
<text x="579.8" y="309.3">1.1</text>
<text x="498.2" y="318.9">Dino Boards</text>
</g>
<g font-size="3.9" fill="#800">
<text x="437.8" y="304.6">TITLE:</text>
<text x="566.4" y="309.3">REV:</text>
<text x="474.7" y="318.8">Company:</text>
<text x="566.1" y="319.4">Sheet: 1/1</text>
<text x="474.7" y="326.5">Date:</text>
<text x="523.7" y="326.6">Drawn By: dean.netherton</text>
</g>
<g font-size="3.2" fill="#800">
<text x="41.6" y="6.7">1</text>
<text x="110.8" y="6.7">2</text>
<text x="179.9" y="6.7">3</text>
<text x="249.1" y="6.7">4</text>
<text x="318.2" y="6.7">5</text>
<text x="387.3" y="6.7">6</text>
<text x="456.5" y="6.7">7</text>
<text x="525.6" y="6.7">8</text>
<text x="4.1" y="41.8">A</text>
<text x="593.2" y="41.8">A</text>
<text x="4.1" y="110.9">B</text>
<text x="593.2" y="110.9">B</text>
<text x="4.1" y="180.1">C</text>
<text x="593.2" y="180.1">C</text>
<text x="4.1" y="249.2">D</text>
<text x="593.2" y="249.2">D</text>
<text x="41.6" y="331.3">1</text>
<text x="110.8" y="331.3">2</text>
<text x="179.9" y="331.3">3</text>
<text x="249.1" y="331.3">4</text>
<text x="318.2" y="331.3">5</text>
<text x="387.3" y="331.3">6</text>
<text x="456.5" y="331.3">7</text>
<text x="525.6" y="331.3">8</text>
</g>
<g font-size="3.2" fill="#000080">
<text x="53.9" y="15.7">BUS1</text>
<text x="40.7" y="19.3">RC2014 EXTENDED BUS</text>
<text x="495.3" y="29.8">U2</text>
<text x="243.2" y="34.7">5530841-5</text>
<text x="243.7" y="31.8">SLOT1</text>
<text x="363.1" y="34.7">5530841-5</text>
<text x="363.6" y="31.8">SLOT2</text>
<text x="490.6" y="33.4">ATF16V8</text>
<text x="440.6" y="142.8">LED2</text>
<text x="130.6" y="147.9">J2</text>
<text x="281.2" y="149.8">R1</text>
<text x="308.3" y="146.3">LED1</text>
<text x="417" y="149.8">R2</text>
<text x="130.6" y="151.2">HDR-M-2.54_2x2</text>
<text x="281.2" y="153">470</text>
<text x="417" y="153">470</text>
<text x="111.2" y="191.7">HDR-M-2.54_2x2</text>
<text x="111.2" y="188.5">J1</text>
<text x="315.4" y="218.6">U1</text>
<text x="305.8" y="222.1">PDME1-S5-D12-S</text>
<text x="106.4" y="232.7">H1</text>
<text x="244.5" y="232.8">1uF</text>
<text x="245.9" y="229.2">C4</text>
<text x="106.4" y="235.8">CTB1202_5BK_1</text>
<text x="215.9" y="245.1">C6</text>
<text x="21.2" y="251.8">0.1uF</text>
<text x="21.2" y="248.6">C1</text>
<text x="35.3" y="251.8">0.1uF</text>
<text x="35.3" y="248.6">C2</text>
<text x="51.2" y="251.8">0.1uF</text>
<text x="51.2" y="248.6">C3</text>
<text x="214.5" y="248.7">4.7uF</text>
<text x="245.9" y="255.7">C5</text>
<text x="245.9" y="258.9">1uF</text>
</g>
<g font-size="3.2" fill="#00f">
<text x="20.3" y="22.6">A15</text>
<text x="35" y="23.1">1</text>
<text x="79.4" y="23.1">41</text>
<text x="20.3" y="26.1">A14</text>
<text x="20.3" y="29.6">A13</text>
<text x="35" y="26.6">2</text>
<text x="39.5" y="24.5">A15</text>
<text x="39.5" y="28">A14</text>
<text x="70.7" y="24.5">X15</text>
<text x="70.7" y="28">X14</text>
<text x="79.4" y="26.6">42</text>
<text x="20.3" y="33.2">A12</text>
<text x="35" y="30.2">3</text>
<text x="35" y="33.7">4</text>
<text x="39.5" y="31.6">A13</text>
<text x="39.5" y="35.1">A12</text>
<text x="70.7" y="31.6">X13</text>
<text x="70.7" y="35.1">X12</text>
<text x="79.4" y="30.2">43</text>
<text x="79.4" y="33.7">44</text>
<text x="20.3" y="36.7">A11</text>
<text x="20.3" y="40.2">A10</text>
<text x="35" y="37.2">5</text>
<text x="35" y="40.7">6</text>
<text x="39.5" y="38.6">A11</text>
<text x="70.7" y="38.6">X11</text>
<text x="79.4" y="37.2">45</text>
<text x="79.4" y="40.7">46</text>
<text x="205.7" y="42">CS12</text>
<text x="207.3" y="38.5">CS1</text>
<text x="275.9" y="38.5">CS2</text>
<text x="275.9" y="42">SLT_SL1</text>
<text x="325.7" y="42">CS12</text>
<text x="327.2" y="38.5">CS1</text>
<text x="395.8" y="42">SLT_SL2</text>
<text x="395.8" y="38.5">CS2</text>
<text x="461.3" y="40.2">A14</text>
<text x="480.9" y="40.7">1</text>
<text x="528.1" y="36.7">5V</text>
<text x="21.9" y="43.7">A9</text>
<text x="21.9" y="47.3">A8</text>
<text x="35" y="44.3">7</text>
<text x="35" y="47.8">8</text>
<text x="39.5" y="42.2">A10</text>
<text x="39.5" y="45.7">A9</text>
<text x="70.7" y="42.2">X10</text>
<text x="72.7" y="45.7">X9</text>
<text x="79.4" y="44.3">47</text>
<text x="79.4" y="47.8">48</text>
<text x="275.9" y="45.5">RFSH</text>
<text x="395.8" y="45.5">RFSH</text>
<text x="451.9" y="47.3">SLT_HIGH</text>
<text x="461.3" y="43.7">A15</text>
<text x="480.9" y="44.3">2</text>
<text x="480.9" y="47.8">3</text>
<text x="486.1" y="42.2">CLKIN</text>
<text x="486.1" y="45.7">IN1</text>
<text x="504.9" y="45.7">IO</text>
<text x="511.9" y="47.8">18</text>
<text x="511.9" y="44.3">19</text>
<text x="529.9" y="47.3">CS1</text>
<text x="21.9" y="50.8">A7</text>
<text x="35" y="51.3">9</text>
<text x="39.5" y="49.2">A8</text>
<text x="39.5" y="52.7">A7</text>
<text x="72.7" y="49.2">X8</text>
<text x="72.7" y="52.7">X7</text>
<text x="79.4" y="51.3">49</text>
<text x="204.9" y="49">WAIT</text>
<text x="208.3" y="52.6">M1</text>
<text x="275.9" y="49">INT</text>
<text x="324.8" y="49">WAIT</text>
<text x="328.3" y="52.6">M1</text>
<text x="395.8" y="49">INT</text>
<text x="452.6" y="50.8">SLT_LOW</text>
<text x="480.9" y="51.3">4</text>
<text x="486.1" y="49.2">IN2</text>
<text x="486.1" y="52.7">IN3</text>
<text x="504.9" y="52.7">IO</text>
<text x="504.9" y="49.2">IO</text>
<text x="511.9" y="51.3">17</text>
<text x="529.9" y="50.8">CS2</text>
<text x="21.9" y="54.3">A6</text>
<text x="21.9" y="57.9">A5</text>
<text x="33" y="54.9">10</text>
<text x="33" y="58.4">11</text>
<text x="39.5" y="56.3">A6</text>
<text x="39.5" y="59.8">A5</text>
<text x="72.7" y="56.3">X6</text>
<text x="72.7" y="59.8">X5</text>
<text x="79.4" y="54.9">50</text>
<text x="79.4" y="58.4">51</text>
<text x="205" y="56.1">IORQ</text>
<text x="207.6" y="59.6">WR</text>
<text x="275.9" y="59.6">RD</text>
<text x="275.9" y="56.1">MREQ</text>
<text x="325" y="56.1">IORQ</text>
<text x="327.6" y="59.6">WR</text>
<text x="395.8" y="59.6">RD</text>
<text x="395.8" y="56.1">MREQ</text>
<text x="461.6" y="57.9">WR</text>
<text x="462.3" y="54.3">RD</text>
<text x="480.9" y="54.9">5</text>
<text x="480.9" y="58.4">6</text>
<text x="486.1" y="56.3">IN4</text>
<text x="486.1" y="59.8">IN5</text>
<text x="504.9" y="59.8">IO</text>
<text x="504.9" y="56.3">IO</text>
<text x="511.9" y="58.4">15</text>
<text x="511.9" y="54.9">16</text>
<text x="529.9" y="54.3">CS12</text>
<text x="529.9" y="57.9">SLT_SL1</text>
<text x="21.9" y="61.4">A4</text>
<text x="21.9" y="64.9">A3</text>
<text x="33" y="61.9">12</text>
<text x="33" y="65.4">13</text>
<text x="39.5" y="63.3">A4</text>
<text x="72.7" y="63.3">X4</text>
<text x="79.4" y="61.9">52</text>
<text x="79.4" y="65.4">53</text>
<text x="203.1" y="63.1">RESET</text>
<text x="323" y="63.1">RESET</text>
<text x="457.6" y="61.4">MREQ</text>
<text x="480.9" y="61.9">7</text>
<text x="480.9" y="65.4">8</text>
<text x="486.1" y="63.3">IN6</text>
<text x="504.9" y="63.3">IO</text>
<text x="511.9" y="65.4">13</text>
<text x="511.9" y="61.9">14</text>
<text x="529.9" y="61.4">SLT_SL2</text>
<text x="21.9" y="68.4">A2</text>
<text x="21.9" y="72">A1</text>
<text x="33" y="69">14</text>
<text x="39.5" y="66.9">A3</text>
<text x="39.5" y="70.4">A2</text>
<text x="72.7" y="66.9">X3</text>
<text x="72.7" y="70.4">X2</text>
<text x="79.4" y="69">54</text>
<text x="207.3" y="70.2">A11</text>
<text x="208.9" y="66.7">A9</text>
<text x="275.9" y="70.2">A10</text>
<text x="275.9" y="66.7">A15</text>
<text x="327.2" y="70.2">A11</text>
<text x="328.8" y="66.7">A9</text>
<text x="395.8" y="70.2">A10</text>
<text x="395.8" y="66.7">A15</text>
<text x="480.9" y="69">9</text>
<text x="486.1" y="66.9">IN7</text>
<text x="486.1" y="70.4">IN8</text>
<text x="504.9" y="70.4">IO</text>
<text x="504.9" y="66.9">IO</text>
<text x="511.9" y="69">12</text>
<text x="21.9" y="75.5">A0</text>
<text x="33" y="72.5">15</text>
<text x="33" y="76">16</text>
<text x="39.5" y="73.9">A1</text>
<text x="39.5" y="77.4">A0</text>
<text x="72.7" y="73.9">X1</text>
<text x="72.7" y="77.4">X0</text>
<text x="79.4" y="72.5">55</text>
<text x="79.4" y="76">56</text>
<text x="207.3" y="77.3">A12</text>
<text x="208.9" y="73.7">A7</text>
<text x="275.9" y="77.3">A8</text>
<text x="275.9" y="73.7">A6</text>
<text x="327.2" y="77.3">A12</text>
<text x="328.8" y="73.7">A7</text>
<text x="395.8" y="77.3">A8</text>
<text x="395.8" y="73.7">A6</text>
<text x="478.9" y="72.5">11</text>
<text x="486.1" y="73.9">IN9OE</text>
<text x="17.1" y="82.5">GND</text>
<text x="33" y="83.1">17</text>
<text x="79.4" y="83.1">57</text>
<text x="92.4" y="82.5">GND</text>
<text x="207.3" y="80.8">A14</text>
<text x="275.9" y="80.8">A13</text>
<text x="327.2" y="80.8">A14</text>
<text x="395.8" y="80.8">A13</text>
<text x="20.1" y="86.1">5V</text>
<text x="33" y="86.6">18</text>
<text x="39.5" y="84.5">GND</text>
<text x="39.5" y="88">5V</text>
<text x="69.6" y="84.5">GND</text>
<text x="72.7" y="88">5V</text>
<text x="79.4" y="86.6">58</text>
<text x="92.4" y="86.1">5V</text>
<text x="208.9" y="87.8">A3</text>
<text x="208.9" y="84.3">A1</text>
<text x="275.9" y="87.8">A2</text>
<text x="275.9" y="84.3">A0</text>
<text x="328.8" y="87.8">A3</text>
<text x="328.8" y="84.3">A1</text>
<text x="395.8" y="87.8">A2</text>
<text x="395.8" y="84.3">A0</text>
<text x="19.6" y="93.1">M1</text>
<text x="33" y="93.7">19</text>
<text x="39.5" y="95.1">/M1</text>
<text x="66.9" y="95.1">/RFSH</text>
<text x="79.4" y="93.7">59</text>
<text x="92.4" y="93.1">RFSH</text>
<text x="208.9" y="94.9">D1</text>
<text x="208.9" y="91.4">A5</text>
<text x="275.9" y="94.9">D0</text>
<text x="275.9" y="91.4">A4</text>
<text x="328.8" y="94.9">D1</text>
<text x="328.8" y="91.4">A5</text>
<text x="395.8" y="94.9">D0</text>
<text x="395.8" y="91.4">A4</text>
<text x="14.3" y="96.7">RESET</text>
<text x="17.7" y="100.2">CLK</text>
<text x="33" y="97.2">20</text>
<text x="33" y="100.7">21</text>
<text x="39.5" y="98.6">/RESET</text>
<text x="64.5" y="98.6">RESET2</text>
<text x="79.4" y="97.2">60</text>
<text x="79.4" y="100.7">61</text>
<text x="208.9" y="102">D5</text>
<text x="208.9" y="98.4">D3</text>
<text x="275.9" y="102">D4</text>
<text x="275.9" y="98.4">D2</text>
<text x="328.8" y="102">D5</text>
<text x="328.8" y="98.4">D3</text>
<text x="395.8" y="102">D4</text>
<text x="395.8" y="98.4">D2</text>
<text x="14.8" y="107.2">MREQ</text>
<text x="18.7" y="103.7">INT</text>
<text x="33" y="104.2">22</text>
<text x="33" y="107.8">23</text>
<text x="39.5" y="102.1">CLK</text>
<text x="39.5" y="105.7">/INT</text>
<text x="62.2" y="105.7">/BUSACK</text>
<text x="68.7" y="102.1">CLK2</text>
<text x="79.4" y="104.2">62</text>
<text x="79.4" y="107.8">63</text>
<text x="208.9" y="105.5">D7</text>
<text x="275.9" y="105.5">D6</text>
<text x="328.8" y="105.5">D7</text>
<text x="395.8" y="105.5">D6</text>
<text x="18.9" y="110.8">WR</text>
<text x="33" y="111.3">24</text>
<text x="39.5" y="109.2">/MREQ</text>
<text x="39.5" y="112.7">/WR</text>
<text x="62.1" y="112.7">/BUSREQ</text>
<text x="67.2" y="109.2">/HALT</text>
<text x="79.4" y="111.3">64</text>
<text x="205.9" y="109">GND</text>
<text x="205.9" y="112.5">GND</text>
<text x="275.9" y="109">CLK</text>
<text x="325.8" y="112.5">GND</text>
<text x="325.8" y="109">GND</text>
<text x="395.8" y="109">CLK</text>
<text x="16.3" y="117.8">IORQ</text>
<text x="19.6" y="114.3">RD</text>
<text x="33" y="114.8">25</text>
<text x="33" y="118.4">26</text>
<text x="39.5" y="116.2">/RD</text>
<text x="39.5" y="119.8">/IORQ</text>
<text x="66.9" y="116.2">/WAIT</text>
<text x="69.1" y="119.8">/NMI</text>
<text x="79.4" y="114.8">65</text>
<text x="79.4" y="118.4">66</text>
<text x="92.4" y="114.3">WAIT</text>
<text x="208.9" y="116.1">5V</text>
<text x="208.9" y="119.6">5V</text>
<text x="275.9" y="119.6">+12V</text>
<text x="328.8" y="119.6">5V</text>
<text x="328.8" y="116.1">5V</text>
<text x="395.8" y="119.6">+12V</text>
<text x="21.9" y="124.9">D0</text>
<text x="33" y="125.4">27</text>
<text x="79.4" y="125.4">67</text>
<text x="195" y="123.1">SL1_SOUND</text>
<text x="275.9" y="123.1">-12V</text>
<text x="314.9" y="123.1">SL2_SOUND</text>
<text x="395.8" y="123.1">-12V</text>
<text x="21.9" y="131.9">D2</text>
<text x="21.9" y="128.4">D1</text>
<text x="33" y="128.9">28</text>
<text x="39.5" y="126.8">D0</text>
<text x="39.5" y="130.4">D1</text>
<text x="72.4" y="126.8">D8</text>
<text x="72.4" y="130.4">D9</text>
<text x="79.4" y="128.9">68</text>
<text x="21.9" y="135.5">D3</text>
<text x="33" y="132.5">29</text>
<text x="33" y="136">30</text>
<text x="39.5" y="133.9">D2</text>
<text x="39.5" y="137.4">D3</text>
<text x="70.4" y="133.9">D10</text>
<text x="70.4" y="137.4">D11</text>
<text x="79.4" y="132.5">69</text>
<text x="79.4" y="136">70</text>
<text x="21.9" y="142.5">D5</text>
<text x="21.9" y="139">D4</text>
<text x="33" y="139.5">31</text>
<text x="33" y="143.1">32</text>
<text x="39.5" y="140.9">D4</text>
<text x="70.4" y="140.9">D12</text>
<text x="79.4" y="139.5">71</text>
<text x="79.4" y="143.1">72</text>
<text x="21.9" y="149.6">D7</text>
<text x="21.9" y="146">D6</text>
<text x="33" y="146.6">33</text>
<text x="39.5" y="144.5">D5</text>
<text x="39.5" y="148">D6</text>
<text x="70.4" y="144.5">D13</text>
<text x="70.4" y="148">D14</text>
<text x="79.4" y="146.6">73</text>
<text x="33" y="150.1">34</text>
<text x="39.5" y="151.5">D7</text>
<text x="70.4" y="151.5">D15</text>
<text x="79.4" y="150.1">74</text>
<text x="152.4" y="154.9">SL2_SOUND</text>
<text x="33" y="157.2">35</text>
<text x="33" y="160.7">36</text>
<text x="39.5" y="158.6">TX</text>
<text x="70.8" y="158.6">TX2</text>
<text x="79.4" y="157.2">75</text>
<text x="79.4" y="160.7">76</text>
<text x="152.4" y="158.4">SL1_SOUND</text>
<text x="33" y="167.7">37</text>
<text x="39.5" y="162.1">RX</text>
<text x="70.5" y="162.1">RX2</text>
<text x="79.4" y="167.7">77</text>
<text x="16.1" y="170.7">USER2</text>
<text x="33" y="171.3">38</text>
<text x="39.5" y="169.2">USR1</text>
<text x="39.5" y="172.7">USR2</text>
<text x="68.2" y="169.2">USR5</text>
<text x="68.2" y="172.7">USR6</text>
<text x="79.4" y="171.3">78</text>
<text x="92.4" y="170.7">USER6</text>
<text x="33" y="174.8">39</text>
<text x="33" y="178.3">40</text>
<text x="39.5" y="176.2">USR3</text>
<text x="39.5" y="179.7">USR4</text>
<text x="68.2" y="176.2">USR7</text>
<text x="68.2" y="179.7">USR8</text>
<text x="79.4" y="174.8">79</text>
<text x="79.4" y="178.3">80</text>
<text x="86.7" y="195.4">USER6</text>
<text x="138.3" y="195.4">SLT_LOW</text>
<text x="86.7" y="199">USER2</text>
<text x="138.3" y="199">SLT_HIGH</text>
<text x="242.4" y="213.1">+12V</text>
<text x="275.9" y="225.4">+12V</text>
<text x="292.6" y="226">6</text>
<text x="297" y="227.4">+Vout</text>
<text x="212.4" y="229">5V</text>
<text x="275.9" y="232.5">GND</text>
<text x="292.6" y="233">5</text>
<text x="90.7" y="239.5">5V</text>
<text x="275.9" y="239.5">-12V</text>
<text x="297" y="234.4">Com</text>
<text x="242.4" y="241.3">GND</text>
<text x="292.6" y="240.1">4</text>
<text x="297" y="241.5">-Vout</text>
<text x="90.7" y="250.1">-12V</text>
<text x="90.7" y="246.6">+12V</text>
<text x="212.4" y="257.2">GND</text>
<text x="275.9" y="253.6">GND</text>
<text x="292.6" y="254.2">2</text>
<text x="297" y="255.6">-Vin</text>
<text x="275.9" y="260.7">5V</text>
<text x="292.6" y="261.2">1</text>
<text x="297" y="262.6">+Vin</text>
<text x="242.4" y="267.8">-12V</text>
</g>
<g font-size="3.2" fill="#f00">
<text x="502.1" y="38.6">VCC</text>
<text x="511.9" y="37.2">20</text>
</g>
<g font-size="3.2">
<text x="478.9" y="79.6">10</text>
<text x="486.1" y="81">GND</text>
<text x="127" y="156.8">1</text>
<text x="127" y="160.3">3</text>
<text x="135.6" y="156.8">2</text>
<text x="135.6" y="160.3">4</text>
<text x="107.6" y="197.4">1</text>
<text x="116.2" y="197.4">2</text>
<text x="107.6" y="200.9">3</text>
<text x="116.2" y="200.9">4</text>
</g>
<g font-size="2.1" fill="#a54b4b">
<text x="228.9" y="38.6">1</text>
<text x="237.8" y="40.4">1</text>
<text x="250.9" y="40.4">2</text>
<text x="259.9" y="38.6">2</text>
<text x="348.8" y="38.6">1</text>
<text x="357.8" y="40.4">1</text>
<text x="370.9" y="40.4">2</text>
<text x="379.9" y="38.6">2</text>
<text x="228.9" y="42.2">3</text>
<text x="228.9" y="45.7">5</text>
<text x="237.8" y="43.9">3</text>
<text x="237.8" y="47.4">5</text>
<text x="250.9" y="43.9">4</text>
<text x="250.9" y="47.4">6</text>
<text x="259.9" y="42.2">4</text>
<text x="259.9" y="45.7">6</text>
<text x="348.8" y="42.2">3</text>
<text x="348.8" y="45.7">5</text>
<text x="357.8" y="43.9">3</text>
<text x="357.8" y="47.4">5</text>
<text x="370.9" y="43.9">4</text>
<text x="370.9" y="47.4">6</text>
<text x="379.9" y="42.2">4</text>
<text x="379.9" y="45.7">6</text>
<text x="228.9" y="49.2">7</text>
<text x="228.9" y="52.8">9</text>
<text x="237.8" y="51">7</text>
<text x="250.9" y="51">8</text>
<text x="259.9" y="49.2">8</text>
<text x="259.9" y="52.8">10</text>
<text x="348.8" y="49.2">7</text>
<text x="348.8" y="52.8">9</text>
<text x="357.8" y="51">7</text>
<text x="370.9" y="51">8</text>
<text x="379.9" y="49.2">8</text>
<text x="379.9" y="52.8">10</text>
<text x="227.5" y="56.3">11</text>
<text x="227.5" y="59.8">13</text>
<text x="237.8" y="54.5">9</text>
<text x="237.8" y="58">11</text>
<text x="249.6" y="54.5">10</text>
<text x="249.6" y="58">12</text>
<text x="259.9" y="56.3">12</text>
<text x="259.9" y="59.8">14</text>
<text x="347.5" y="56.3">11</text>
<text x="347.5" y="59.8">13</text>
<text x="357.8" y="54.5">9</text>
<text x="357.8" y="58">11</text>
<text x="369.5" y="54.5">10</text>
<text x="369.5" y="58">12</text>
<text x="379.9" y="56.3">12</text>
<text x="379.9" y="59.8">14</text>
<text x="227.5" y="63.3">15</text>
<text x="237.8" y="61.5">13</text>
<text x="237.8" y="65.1">15</text>
<text x="249.6" y="61.5">14</text>
<text x="249.6" y="65.1">16</text>
<text x="259.9" y="63.3">16</text>
<text x="347.5" y="63.3">15</text>
<text x="357.8" y="61.5">13</text>
<text x="357.8" y="65.1">15</text>
<text x="369.5" y="61.5">14</text>
<text x="369.5" y="65.1">16</text>
<text x="379.9" y="63.3">16</text>
<text x="227.5" y="66.9">17</text>
<text x="227.5" y="70.4">19</text>
<text x="237.8" y="68.6">17</text>
<text x="249.6" y="68.6">18</text>
<text x="259.9" y="66.9">18</text>
<text x="259.9" y="70.4">20</text>
<text x="347.5" y="66.9">17</text>
<text x="347.5" y="70.4">19</text>
<text x="357.8" y="68.6">17</text>
<text x="369.5" y="68.6">18</text>
<text x="379.9" y="66.9">18</text>
<text x="379.9" y="70.4">20</text>
<text x="227.5" y="73.9">21</text>
<text x="227.5" y="77.4">23</text>
<text x="237.8" y="72.1">19</text>
<text x="237.8" y="75.7">21</text>
<text x="249.6" y="72.1">20</text>
<text x="249.6" y="75.7">22</text>
<text x="259.9" y="73.9">22</text>
<text x="259.9" y="77.4">24</text>
<text x="347.5" y="73.9">21</text>
<text x="347.5" y="77.4">23</text>
<text x="357.8" y="72.1">19</text>
<text x="357.8" y="75.7">21</text>
<text x="369.5" y="72.1">20</text>
<text x="369.5" y="75.7">22</text>
<text x="379.9" y="73.9">22</text>
<text x="379.9" y="77.4">24</text>
<text x="227.5" y="81">25</text>
<text x="237.8" y="79.2">23</text>
<text x="237.8" y="82.7">25</text>
<text x="249.6" y="79.2">24</text>
<text x="249.6" y="82.7">26</text>
<text x="259.9" y="81">26</text>
<text x="347.5" y="81">25</text>
<text x="357.8" y="79.2">23</text>
<text x="357.8" y="82.7">25</text>
<text x="369.5" y="79.2">24</text>
<text x="369.5" y="82.7">26</text>
<text x="379.9" y="81">26</text>
<text x="227.5" y="84.5">27</text>
<text x="227.5" y="88">29</text>
<text x="237.8" y="86.2">27</text>
<text x="237.8" y="89.8">29</text>
<text x="249.6" y="86.2">28</text>
<text x="249.6" y="89.8">30</text>
<text x="259.9" y="84.5">28</text>
<text x="259.9" y="88">30</text>
<text x="347.5" y="84.5">27</text>
<text x="347.5" y="88">29</text>
<text x="357.8" y="86.2">27</text>
<text x="357.8" y="89.8">29</text>
<text x="369.5" y="86.2">28</text>
<text x="369.5" y="89.8">30</text>
<text x="379.9" y="84.5">28</text>
<text x="379.9" y="88">30</text>
<text x="227.5" y="91.6">31</text>
<text x="227.5" y="95.1">33</text>
<text x="237.8" y="93.3">31</text>
<text x="249.6" y="93.3">32</text>
<text x="259.9" y="91.6">32</text>
<text x="259.9" y="95.1">34</text>
<text x="347.5" y="91.6">31</text>
<text x="347.5" y="95.1">33</text>
<text x="357.8" y="93.3">31</text>
<text x="369.5" y="93.3">32</text>
<text x="379.9" y="91.6">32</text>
<text x="379.9" y="95.1">34</text>
<text x="227.5" y="98.6">35</text>
<text x="237.8" y="96.8">33</text>
<text x="237.8" y="100.3">35</text>
<text x="249.6" y="96.8">34</text>
<text x="249.6" y="100.3">36</text>
<text x="259.9" y="98.6">36</text>
<text x="347.5" y="98.6">35</text>
<text x="357.8" y="96.8">33</text>
<text x="357.8" y="100.3">35</text>
<text x="369.5" y="96.8">34</text>
<text x="369.5" y="100.3">36</text>
<text x="379.9" y="98.6">36</text>
<text x="227.5" y="102.1">37</text>
<text x="227.5" y="105.7">39</text>
<text x="237.8" y="103.9">37</text>
<text x="237.8" y="107.4">39</text>
<text x="249.6" y="103.9">38</text>
<text x="249.6" y="107.4">40</text>
<text x="259.9" y="102.1">38</text>
<text x="259.9" y="105.7">40</text>
<text x="347.5" y="102.1">37</text>
<text x="347.5" y="105.7">39</text>
<text x="357.8" y="103.9">37</text>
<text x="357.8" y="107.4">39</text>
<text x="369.5" y="103.9">38</text>
<text x="369.5" y="107.4">40</text>
<text x="379.9" y="102.1">38</text>
<text x="379.9" y="105.7">40</text>
<text x="227.5" y="109.2">41</text>
<text x="227.5" y="112.7">43</text>
<text x="237.8" y="110.9">41</text>
<text x="249.6" y="110.9">42</text>
<text x="259.9" y="109.2">42</text>
<text x="259.9" y="112.7">44</text>
<text x="347.5" y="109.2">41</text>
<text x="347.5" y="112.7">43</text>
<text x="357.8" y="110.9">41</text>
<text x="369.5" y="110.9">42</text>
<text x="379.9" y="109.2">42</text>
<text x="379.9" y="112.7">44</text>
<text x="227.5" y="116.3">45</text>
<text x="227.5" y="119.8">47</text>
<text x="237.8" y="114.5">43</text>
<text x="237.8" y="118">45</text>
<text x="249.6" y="114.5">44</text>
<text x="249.6" y="118">46</text>
<text x="259.9" y="116.3">46</text>
<text x="259.9" y="119.8">48</text>
<text x="347.5" y="116.3">45</text>
<text x="347.5" y="119.8">47</text>
<text x="357.8" y="114.5">43</text>
<text x="357.8" y="118">45</text>
<text x="369.5" y="114.5">44</text>
<text x="369.5" y="118">46</text>
<text x="379.9" y="116.3">46</text>
<text x="379.9" y="119.8">48</text>
<text x="227.5" y="123.3">49</text>
<text x="237.8" y="121.5">47</text>
<text x="237.8" y="125">49</text>
<text x="249.6" y="121.5">48</text>
<text x="249.6" y="125">50</text>
<text x="259.9" y="123.3">50</text>
<text x="347.5" y="123.3">49</text>
<text x="357.8" y="121.5">47</text>
<text x="357.8" y="125">49</text>
<text x="369.5" y="121.5">48</text>
<text x="369.5" y="125">50</text>
<text x="379.9" y="123.3">50</text>
<text x="100.1" y="239.7">1</text>
<text x="100.1" y="243.3">2</text>
<text x="109.1" y="241.5">1</text>
<text x="109.1" y="245">2</text>
<text x="100.1" y="246.8">3</text>
<text x="100.1" y="250.3">4</text>
<text x="109.1" y="248.5">3</text>
<text x="100.1" y="253.8">5</text>
<text x="109.1" y="252">4</text>
<text x="109.1" y="255.6">5</text>
</g>
</svg>
